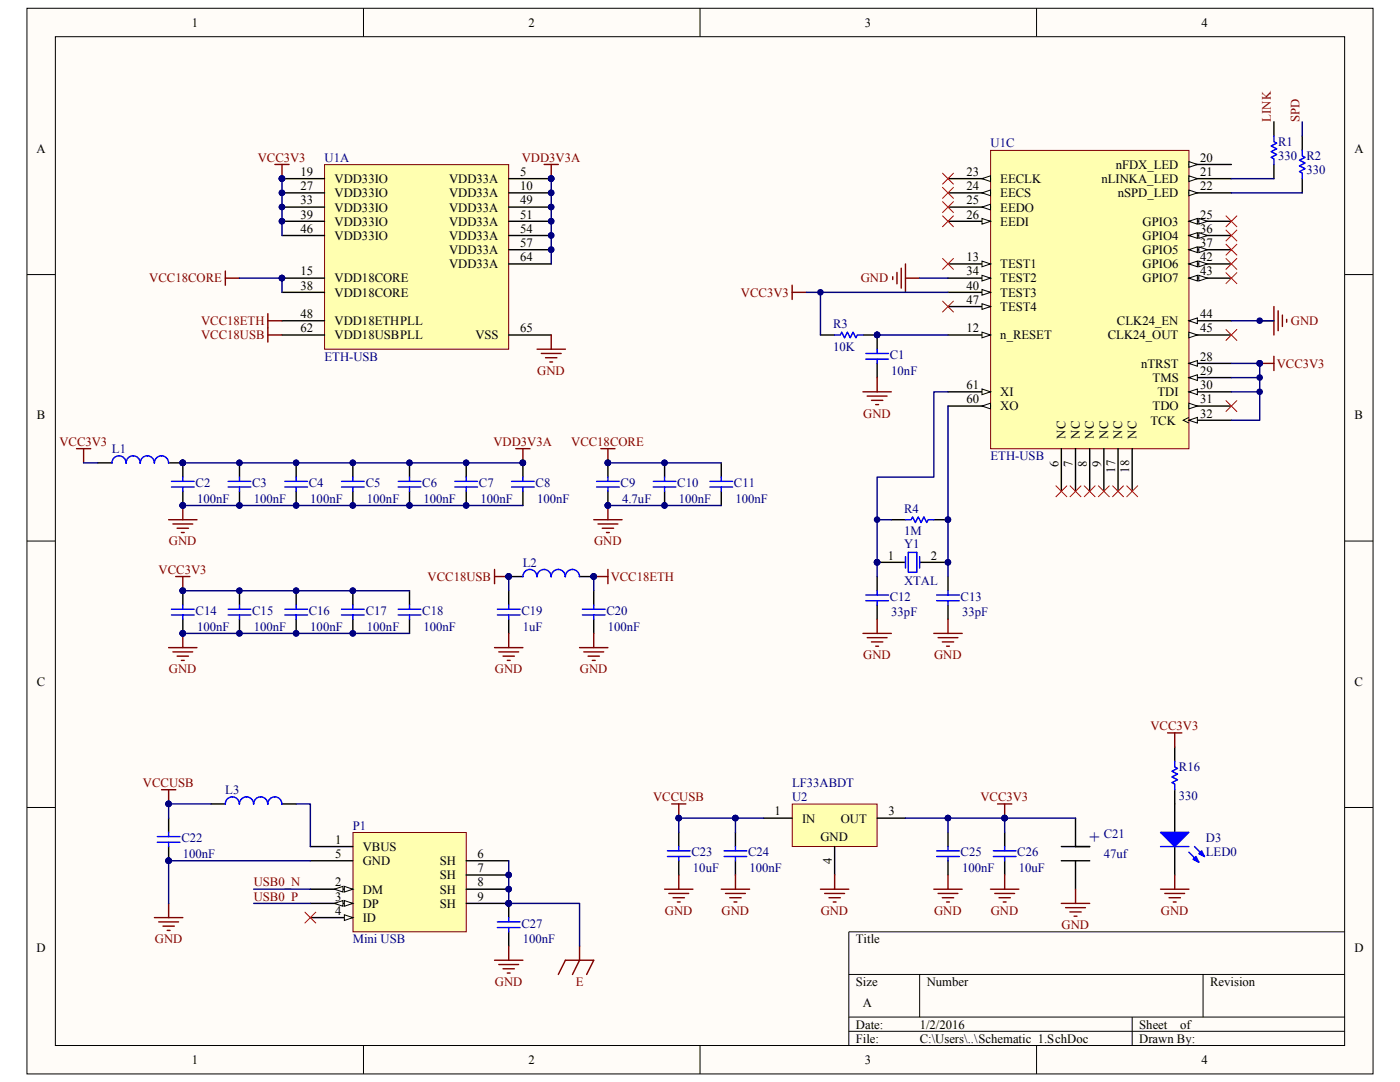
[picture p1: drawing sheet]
<svg xmlns="http://www.w3.org/2000/svg" width="279mm" height="216mm" viewBox="0 0 279 216" stroke-linecap="round" stroke-linejoin="round" font-family="sans-serif">
<path d="M5.4 1.7h268.6v212.6h-268.6z" fill="#fffcf8"/>
<path d="M5.4 1.7h268.6v212.6h-268.6z" fill="none" stroke="#000" stroke-width=".2"/>
<path d="M11.1 7.4h257.3v201.2h-257.3z" fill="#fffcf8"/>
<g fill="none" stroke="#000" stroke-width=".2">
<path d="M11 7.3h257.4v201.3h-257.4zM72.5 1.6v5.7M139.7 1.6v5.7M206.9 1.6v5.7M5.4 54.8h5.6M268.4 54.8h5.6M5.4 108h5.6M268.4 108h5.6M5.4 161.1h5.6M268.4 161.1h5.6M169.4 194.4h99M183.5 194.4v8.5"/>
<path d="M240.1 194.4v8.5M268.4 185.9h-99v22.7M72.5 208.6v5.7M139.7 208.6v5.7M169.4 202.9h99M169.4 205.8h99M206.9 208.6v5.7M226 202.9v5.7"/>
</g>
<path d="M197.7 30.1h39.6v59.4h-39.6z" fill="#ffffb0"/>
<path d="M197.7 30h39.6v59.5h-39.6z" fill="none" stroke="#800000" stroke-width=".2"/>
<path d="M189.2 35.6h8.5" fill="none" stroke="#000" stroke-width=".28"/>
<path d="M196 35.6l1.7-.5v1.1z" fill="#fffcf8" stroke="#000" stroke-width=".2"/>
<path d="M189.2 38.5h8.5" fill="none" stroke="#000" stroke-width=".28"/>
<path d="M196 38.5l1.7-.6v1.2z" fill="#fffcf8" stroke="#000" stroke-width=".2"/>
<path d="M189.2 41.3h8.5" fill="none" stroke="#000" stroke-width=".28"/>
<path d="M196 41.3l1.7-.5v1.1z" fill="#fffcf8" stroke="#000" stroke-width=".2"/>
<path d="M189.2 44.2h8.5" fill="none" stroke="#000" stroke-width=".28"/>
<path d="M196 43.6l1.7 .6-1.7 .5z" fill="#fffcf8" stroke="#000" stroke-width=".2"/>
<path d="M237.3 32.8h8.5" fill="none" stroke="#000" stroke-width=".28"/>
<path d="M237.3 32.2l1.7 .6-1.7 .6z" fill="#fffcf8" stroke="#000" stroke-width=".2"/>
<path d="M237.3 35.6h8.5" fill="none" stroke="#000" stroke-width=".28"/>
<path d="M237.3 35.1l1.7 .5-1.7 .6z" fill="#fffcf8" stroke="#000" stroke-width=".2"/>
<path d="M237.3 38.5h8.5" fill="none" stroke="#000" stroke-width=".28"/>
<path d="M237.3 37.9l1.7 .6-1.7 .6z" fill="#fffcf8" stroke="#000" stroke-width=".2"/>
<path d="M237.3 44.2h8.5" fill="none" stroke="#000" stroke-width=".28"/>
<g fill="#fffcf8" stroke="#000" stroke-width=".2">
<path d="M237.3 44.2l1.7-.6v1.1z"/>
<path d="M239.2 43.6l1.7 .6-1.7 .5z"/>
</g>
<path d="M237.3 47h8.5" fill="none" stroke="#000" stroke-width=".28"/>
<g fill="#fffcf8" stroke="#000" stroke-width=".2">
<path d="M237.3 47l1.7-.6v1.2z"/>
<path d="M239.2 46.4l1.7 .6-1.7 .6z"/>
</g>
<path d="M237.3 49.8h8.5" fill="none" stroke="#000" stroke-width=".28"/>
<g fill="#fffcf8" stroke="#000" stroke-width=".2">
<path d="M237.3 49.8l1.7-.5v1.1z"/>
<path d="M239.2 49.3l1.7 .5-1.7 .6z"/>
</g>
<path d="M237.3 52.7h8.5" fill="none" stroke="#000" stroke-width=".28"/>
<g fill="#fffcf8" stroke="#000" stroke-width=".2">
<path d="M237.3 52.7l1.7-.6v1.1z"/>
<path d="M239.2 52.1l1.7 .6-1.7 .5z"/>
</g>
<path d="M237.3 55.5h8.5" fill="none" stroke="#000" stroke-width=".28"/>
<g fill="#fffcf8" stroke="#000" stroke-width=".2">
<path d="M237.3 55.5l1.7-.6v1.2z"/>
<path d="M239.2 54.9l1.7 .6-1.7 .6z"/>
</g>
<path d="M189.2 52.7h8.5" fill="none" stroke="#000" stroke-width=".28"/>
<path d="M196 52.1l1.7 .6-1.7 .5z" fill="#fffcf8" stroke="#000" stroke-width=".2"/>
<path d="M189.2 55.5h8.5" fill="none" stroke="#000" stroke-width=".28"/>
<path d="M196 54.9l1.7 .6-1.7 .6z" fill="#fffcf8" stroke="#000" stroke-width=".2"/>
<path d="M189.2 58.3h8.5" fill="none" stroke="#000" stroke-width=".28"/>
<path d="M196 57.8l1.7 .5-1.7 .6z" fill="#fffcf8" stroke="#000" stroke-width=".2"/>
<path d="M189.2 61.2h8.5" fill="none" stroke="#000" stroke-width=".28"/>
<path d="M196 60.6l1.7 .6-1.7 .5z" fill="#fffcf8" stroke="#000" stroke-width=".2"/>
<path d="M189.2 66.8h8.5" fill="none" stroke="#000" stroke-width=".28"/>
<path d="M196 66.3l1.7 .5-1.7 .6z" fill="#fffcf8" stroke="#000" stroke-width=".2"/>
<path d="M237.3 64h8.5" fill="none" stroke="#000" stroke-width=".28"/>
<path d="M237.3 64l1.7-.6v1.2z" fill="#fffcf8" stroke="#000" stroke-width=".2"/>
<path d="M237.3 66.8h8.5" fill="none" stroke="#000" stroke-width=".28"/>
<path d="M237.3 66.3l1.7 .5-1.7 .6z" fill="#fffcf8" stroke="#000" stroke-width=".2"/>
<path d="M189.2 78.2h8.5" fill="none" stroke="#000" stroke-width=".28"/>
<path d="M196 77.6l1.7 .6-1.7 .6z" fill="#fffcf8" stroke="#000" stroke-width=".2"/>
<path d="M189.2 81h8.5" fill="none" stroke="#000" stroke-width=".28"/>
<path d="M196 81l1.7-.5v1.1z" fill="#fffcf8" stroke="#000" stroke-width=".2"/>
<path d="M237.3 72.5h8.5" fill="none" stroke="#000" stroke-width=".28"/>
<path d="M237.3 72.5l1.7-.6v1.2z" fill="#fffcf8" stroke="#000" stroke-width=".2"/>
<path d="M237.3 75.3h8.5" fill="none" stroke="#000" stroke-width=".28"/>
<path d="M237.3 75.3l1.7-.5v1.1z" fill="#fffcf8" stroke="#000" stroke-width=".2"/>
<path d="M237.3 78.2h8.5" fill="none" stroke="#000" stroke-width=".28"/>
<path d="M237.3 78.2l1.7-.6v1.2z" fill="#fffcf8" stroke="#000" stroke-width=".2"/>
<path d="M237.3 81h8.5" fill="none" stroke="#000" stroke-width=".28"/>
<path d="M237.3 80.5l1.7 .5-1.7 .6z" fill="#fffcf8" stroke="#000" stroke-width=".2"/>
<path d="M237.3 83.9h8.5" fill="none" stroke="#000" stroke-width=".28"/>
<path d="M237.3 83.3l-1.2 .6 1.2 .5" fill="none" stroke="#000" stroke-width=".2"/>
<path d="M237.3 83.9l1.7-.6v1.1z" fill="#fffcf8" stroke="#000" stroke-width=".2"/>
<path d="M211.8 89.5v8.5M214.6 89.5v8.5M217.5 89.5v8.5M220.3 89.5v8.5M223.1 89.5v8.5M226 89.5v8.5" fill="none" stroke="#000" stroke-width=".28"/>
<path d="M64.8 32.9h36.7v36.8h-36.7z" fill="#ffffb0"/>
<path d="M64.8 32.9h36.7v36.8h-36.7z" fill="none" stroke="#800000" stroke-width=".2"/>
<g fill="none" stroke="#000" stroke-width=".28">
<path d="M56.3 35.6h8.5M56.3 38.5h8.5M101.5 35.6h8.5M101.5 38.5h8.5M56.3 41.3h8.5M56.3 44.2h8.5M56.3 47h8.5M56.3 55.5h8.5M56.3 58.3h8.5M101.5 41.3h8.5M101.5 44.2h8.5M101.5 47h8.5"/>
<path d="M101.5 49.8h8.5M101.5 52.7h8.5M56.3 64h8.5M56.3 66.8h8.5M101.5 66.8h8.5"/>
</g>
<g fill="#000080" stroke="#000080" stroke-width=".2">
<circle cx="56.3" cy="35.6" r=".55"/>
<circle cx="56.3" cy="38.5" r=".55"/>
<circle cx="56.3" cy="41.3" r=".55"/>
<circle cx="56.3" cy="44.1" r=".55"/>
<circle cx="56.3" cy="55.5" r=".55"/>
<circle cx="110" cy="35.6" r=".55"/>
<circle cx="110" cy="38.5" r=".55"/>
<circle cx="110" cy="41.3" r=".55"/>
<circle cx="110" cy="44.1" r=".55"/>
<circle cx="110" cy="47" r=".55"/>
<circle cx="110" cy="49.8" r=".55"/>
</g>
<path d="M70.5 166.2h22.5v19.7h-22.5z" fill="#ffffb0"/>
<path d="M70.4 166.1h22.6v19.8h-22.6z" fill="none" stroke="#800000" stroke-width=".2"/>
<path d="M61.9 177.4h8.5M61.9 171.8h8.5M61.9 168.9h8.5M93 177.4h8.5M93 174.6h8.5M93 171.8h8.5M93 180.3h8.5" fill="none" stroke="#000" stroke-width=".28"/>
<g fill="#000080" stroke="#000080" stroke-width=".2">
<circle cx="101.5" cy="180.2" r=".55"/>
<circle cx="101.5" cy="177.4" r=".55"/>
<circle cx="101.5" cy="174.6" r=".55"/>
</g>
<g fill="#fffcf8" stroke="#000" stroke-width=".2">
<path d="M68.7 176.9l1.7 .5-1.7 .6z"/>
<path d="M66.7 177.4l1.7-.5v1.1z"/>
</g>
<path d="M61.9 180.3h8.5" fill="none" stroke="#000" stroke-width=".28"/>
<g fill="#fffcf8" stroke="#000" stroke-width=".2">
<path d="M68.7 179.7l1.7 .6-1.7 .5z"/>
<path d="M66.7 180.3l1.7-.6v1.1z"/>
</g>
<path d="M61.9 183.1h8.5" fill="none" stroke="#000" stroke-width=".28"/>
<path d="M68.7 182.5l1.7 .6-1.7 .6z" fill="#fffcf8" stroke="#000" stroke-width=".2"/>
<g fill="#000080" stroke="#000080" stroke-width=".2">
<circle cx="101.5" cy="180.2" r=".55"/>
<circle cx="101.5" cy="177.4" r=".55"/>
<circle cx="101.5" cy="174.6" r=".55"/>
</g>
<path d="M158.2 160.5h16.8v8.4h-16.8z" fill="#ffffb0"/>
<path d="M158.1 160.4h16.9v8.5h-16.9z" fill="none" stroke="#800000" stroke-width=".2"/>
<g fill="none" stroke="#000" stroke-width=".28">
<path d="M254.2 24.3v2.8M254.2 32.8v2.8M259.9 27.1v2.9M259.9 35.6v2.9M163.7 66.8h2.9M172.2 66.8h2.9v2.9M175.1 72.5v2.8M19.5 92.4h2.8M33.7 92.4h2.8v2.8M36.5 98v2.9M47.8 92.4v2.8M47.8 98v2.9"/>
<path d="M59.1 92.4v2.8M59.1 98v2.9M70.4 92.4v2.8M70.4 98v2.9M81.7 92.4v2.8M81.7 98v2.9M93 92.4v2.8M93 98v2.9M104.4 92.4v2.8M104.4 98v2.9M121.3 92.4v2.8M121.3 98v2.9"/>
<path d="M132.6 92.4v2.8M132.6 98v2.9M143.9 92.4v2.8M143.9 98v2.9M36.5 117.9v2.8M47.8 117.9v2.8M59.1 117.9v2.8M70.4 117.9v2.8M81.7 117.9v2.8M101.5 115h2.9M101.5 117.9v2.8M115.7 115h2.8"/>
<path d="M118.5 117.9v2.8M175.1 115v2.9M175.1 112.2h5.6M177.9 103.7h2.8M183.5 112.2h5.7M186.4 103.7h2.8M189.2 115v2.9M36.5 123.6v2.8M47.8 123.6v2.8M59.1 123.6v2.8M70.4 123.6v2.8M81.7 123.6v2.8"/>
<path d="M101.5 123.6v2.8M118.5 123.6v2.8M175.1 120.7v2.9M189.2 120.7v2.9M234.4 149.1v2.8M234.4 157.6v8.5M33.7 163.3v2.8M33.7 168.9v2.9M42.1 160.4h2.9M56.3 160.4h2.8M135.5 166.1v2.8M135.5 171.8v2.8"/>
<path d="M146.8 166.1v2.8M146.8 171.8v2.8M152.4 163.3h5.7M166.6 168.9v5.7M175.1 163.3h5.6M189.2 166.1v2.8M189.2 171.8v2.8M200.5 166.1v2.8M200.5 171.8v2.8M211.8 168.9h5.7M211.8 171.8h5.7M214.6 163.3v5.6"/>
<path d="M214.6 171.8v5.6M234.4 168.9v5.7M101.5 180.3v2.8M101.5 185.9v2.9"/>
</g>
<g fill="none" stroke="#000080" stroke-width=".28">
<path d="M56.3 35.6v11.4M110 35.6v17.1M245.8 35.6h8.4M245.8 38.5h14.1M259.9 24.3v2.8M47.8 55.5h8.5v2.8M160.9 58.3h28.3M163.7 58.3v8.5M183.5 55.5h5.7M175.1 66.8h14.1M189.2 78.2h-2.8v17h-11.3v19.8M245.8 72.5h5.6v11.4h-5.6"/>
<path d="M245.8 75.3h5.6M245.8 78.2h5.6M245.8 64h8.4M16.7 92.4h2.8M36.5 92.4h67.9M121.3 92.4h22.6M189.2 81v34M36.5 100.9h67.9M36.5 117.9h45.2M101.5 115v2.9M118.5 115v2.9M121.3 100.9h22.6"/>
<path d="M175.1 103.7h2.8M36.5 126.4h45.2M42.1 160.4h-8.4v2.9M50.6 177.4h11.3M59.1 160.4h2.8v8.5M61.9 171.8h-28.2v8.5M101.5 171.8v8.5h14.2v8.5M146.8 163.3v2.8M152.4 163.3h-16.9v2.8M180.7 163.3h33.9M189.2 163.3v2.8M200.5 163.3v2.8"/>
<path d="M50.6 180.3h11.3"/>
</g>
<g fill="#000080" stroke="#000080" stroke-width=".2">
<circle cx="56.3" cy="35.6" r=".55"/>
<circle cx="110" cy="35.6" r=".55"/>
<circle cx="56.3" cy="55.5" r=".55"/>
<circle cx="132.6" cy="100.9" r=".55"/>
<circle cx="132.6" cy="92.3" r=".55"/>
<circle cx="121.3" cy="100.9" r=".55"/>
<circle cx="121.3" cy="92.3" r=".55"/>
<circle cx="36.5" cy="126.4" r=".55"/>
<circle cx="36.5" cy="117.9" r=".55"/>
<circle cx="47.8" cy="126.4" r=".55"/>
<circle cx="47.8" cy="117.9" r=".55"/>
<circle cx="59.1" cy="126.4" r=".55"/>
<circle cx="59.1" cy="117.9" r=".55"/>
<circle cx="70.4" cy="126.4" r=".55"/>
<circle cx="70.4" cy="117.9" r=".55"/>
<circle cx="36.5" cy="100.9" r=".55"/>
<circle cx="36.5" cy="92.3" r=".55"/>
<circle cx="47.8" cy="100.9" r=".55"/>
<circle cx="47.8" cy="92.3" r=".55"/>
<circle cx="59.1" cy="100.9" r=".55"/>
<circle cx="59.1" cy="92.3" r=".55"/>
<circle cx="70.4" cy="100.9" r=".55"/>
<circle cx="70.4" cy="92.3" r=".55"/>
<circle cx="81.7" cy="100.9" r=".55"/>
<circle cx="81.7" cy="92.3" r=".55"/>
<circle cx="93" cy="100.9" r=".55"/>
<circle cx="93" cy="92.3" r=".55"/>
<circle cx="104.3" cy="92.3" r=".55"/>
<circle cx="101.5" cy="115" r=".55"/>
<circle cx="118.5" cy="115" r=".55"/>
<circle cx="251.4" cy="75.3" r=".55"/>
<circle cx="251.4" cy="78.2" r=".55"/>
<circle cx="251.4" cy="72.5" r=".55"/>
<circle cx="251.4" cy="64" r=".55"/>
<circle cx="175" cy="66.8" r=".55"/>
<circle cx="163.7" cy="58.3" r=".55"/>
<circle cx="175" cy="112.2" r=".55"/>
<circle cx="189.2" cy="112.2" r=".55"/>
<circle cx="189.2" cy="103.7" r=".55"/>
<circle cx="175" cy="103.7" r=".55"/>
<circle cx="101.5" cy="180.2" r=".55"/>
<circle cx="33.6" cy="171.7" r=".55"/>
<circle cx="33.6" cy="160.4" r=".55"/>
<circle cx="146.8" cy="163.2" r=".55"/>
<circle cx="189.2" cy="163.2" r=".55"/>
<circle cx="135.4" cy="163.2" r=".55"/>
<circle cx="200.5" cy="163.2" r=".55"/>
</g>
<g fill="none" stroke="#800000" stroke-width=".28">
<path d="M54.9 32.8h2.8M56.3 32.8v2.8M108.6 32.8h2.8M110 32.8v2.8M45 54.1v2.8M45 55.5h2.8M158.1 56.9v2.9M158.1 58.3h2.8M178.2 55.2v.6M179 54.4v2.2M179.9 53.5v4M180.7 55.5h2.8"/>
<path d="M180.7 52.7v5.6M53.5 62.6v5.7M53.5 64h2.8M53.5 66.8h2.8M107.2 69.7h5.6M108 70.5h4M108.9 71.4h2.2M109.7 72.2h.6M110 66.8v2.9M172.2 78.2h5.7M173.1 79h3.9M173.9 79.9h2.3"/>
<path d="M175.1 75.3v2.9M251.4 64h2.8M251.4 72.5h2.8M254.2 61.2v5.6M254.2 71.1v2.8M255.1 62v4M255.9 62.9v2.2M256.8 63.7v.6M15.3 89.5h2.8M16.7 89.5v2.9M102.9 89.5h2.9M104.4 89.5v2.9"/>
<path d="M119.9 89.5h2.8M121.3 89.5v2.9M174.8 80.7h.5M33.7 103.7h5.6M34.5 104.6h4M35.1 115h2.8M35.4 105.4h2.2M36.2 106.3h.6M36.5 100.9v2.8M36.5 115v2.9M98.7 115h2.8M98.7 113.6v2.9"/>
<path d="M118.5 103.7h5.7M118.5 115h2.8M119.3 104.6h4M120.2 105.4h2.3M121 106.3h.6M121.3 100.9v2.8M121.3 113.6v2.9M33.7 129.2h5.6M34.5 130.1h4M35.4 130.9h2.2M36.2 131.8h.6M36.5 126.4v2.8"/>
<path d="M98.7 129.2h5.7M99.5 130.1h4M100.4 130.9h2.3M101.2 131.8h.6M101.5 126.4v2.8M115.7 129.2h5.6M116.5 130.1h4M117.4 130.9h2.2M118.2 131.8h.6M118.5 126.4v2.8M172.2 126.4h5.7M173.1 127.2h3.9"/>
<path d="M173.9 128.1h2.3M174.8 128.9h.5M175.1 123.6v2.8M186.4 126.4h5.6M187.2 127.2h4M188.1 128.1h2.2M188.9 128.9h.6M189.2 123.6v2.8M32.2 157.6h2.9M33.7 157.6v2.8M233 146.2h2.9M234.4 146.2v2.9"/>
<path d="M132.6 177.4h5.7M133.5 178.3h3.9M134 160.4h2.9M134.3 179.1h2.3M135.2 180h.5M135.5 160.4v2.9M135.5 174.6v2.8M143.9 177.4h5.7M144.8 178.3h4M145.6 179.1h2.3M146.5 180h.6M146.8 174.6v2.8"/>
<path d="M163.7 177.4h5.7M164.6 178.3h3.9M165.4 179.1h2.3M166.3 180h.6M166.6 174.6v2.8M186.4 177.4h5.6M187.2 178.3h4M188.1 179.1h2.2M188.9 180h.6M189.2 174.6v2.8M197.7 177.4h5.6M198.5 178.3h4"/>
<path d="M199.1 160.4h2.8M199.4 179.1h2.2M200.2 180h.6M200.5 160.4v2.9M200.5 174.6v2.8M214.6 177.4v2.9M231.6 177.4h5.7M232.5 178.3h3.9M233.3 179.1h2.3M234.2 180h.5M234.4 174.6v2.8M30.8 183.1h5.7"/>
<path d="M31.7 184h3.9M32.5 184.8h2.3M33.4 185.7h.5M33.7 180.3v2.8M98.7 191.6h5.7M99.5 192.5h4M100.4 193.3h2.3M101.2 194.2h.6M101.5 188.8v2.8M111.4 194.4l1.4-2.8h5.7l-1.4 2.8M115.7 188.8v2.8l-1.4 2.8M211.8 180.3h5.7"/>
<path d="M212.7 181.1h3.9M213.5 182h2.3M214.4 182.8h.5"/>
</g>
<g fill="none" stroke="#00f" stroke-width=".28">
<path d="M254.2 27.1v1.2l.6 .3-1.1 .5 1.1 .6-1.1 .6 1.1 .5-1.1 .6 .5 .3v1.1M259.9 30v1.1l.6 .3-1.2 .6 1.2 .5-1.2 .6 1.2 .6-1.2 .5 .6 .3v1.1M166.6 66.8h1.1l.3-.5 .5 1.1 .6-1.1 .6 1.1 .5-1.1 .6 1.1 .3-.6h1.1M172.8 70.5h4.5M172.8 71.7h4.5M175.1 69.7v.8M175.1 71.7v.8M22.3 92.4a1.4 1.4 0 0 1 1.5-1.5 1.4 1.4 0 0 1 1.3 1.5M25.2 92.4a1.4 1.4 0 0 1 1.4-1.5 1.4 1.4 0 0 1 1.4 1.5 1.4 1.4 0 0 1 1.4-1.5 1.4 1.4 0 0 1 1.4 1.5M30.8 92.4a1.4 1.4 0 0 1 1.4-1.5 1.4 1.4 0 0 1 1.4 1.5M34.2 96h4.5M34.2 97.2h4.5"/>
<path d="M36.5 95.2v.8M36.5 97.2v.8M45.5 96h4.6M45.5 97.2h4.6M47.8 95.2v.8M47.8 97.2v.8M56.8 96h4.6M56.8 97.2h4.6M59.1 95.2v.8M59.1 97.2v.8M68.2 96h4.5M68.2 97.2h4.5"/>
<path d="M70.4 95.2v.8M70.4 97.2v.8M79.5 96h4.5M79.5 97.2h4.5M81.7 95.2v.8M81.7 97.2v.8M90.8 96h4.5M90.8 97.2h4.5M93 95.2v.8M93 97.2v.8M102.1 96h4.5M102.1 97.2h4.5"/>
<path d="M104.4 95.2v.8M104.4 97.2v.8M119.1 96h4.5M119.1 97.2h4.5M121.3 95.2v.8M121.3 97.2v.8M130.4 96h4.5M130.4 97.2h4.5M132.6 95.2v.8M132.6 97.2v.8M141.7 96h4.5M141.7 97.2h4.5"/>
<path d="M143.9 95.2v.8M143.9 97.2v.8M104.4 115v.1a1.4 1.4 0 0 1 1.4-1.5 1.4 1.4 0 0 1 1.4 1.5 1.4 1.4 0 0 1 1.4-1.5 1.4 1.4 0 0 1 1.4 1.5v-.1M110 115v.1a1.4 1.4 0 0 1 1.4-1.5 1.4 1.4 0 0 1 1.4 1.5v-.1M112.8 115v.1a1.4 1.4 0 0 1 1.5-1.5 1.4 1.4 0 0 1 1.3 1.5v-.1M172.8 118.7h4.5M172.8 119.9h4.5M175.1 117.9v.8M175.1 119.9v.8M180.7 103.7h1.1l.3-.6 .6 1.2 .6-1.2 .5 1.2 .6-1.2 .5 1.2 .3-.6h1.2M180.7 111.1v2.2M181.3 110.2h1.7v4h-1.7z"/>
<path d="M183.5 111.1v2.2M186.9 118.7h4.6M186.9 119.9h4.6M189.2 117.9v.8M189.2 119.9v.8M34.2 121.6h4.5M34.2 122.7h4.5M36.5 120.7v.9M36.5 122.7v.9M45.5 121.6h4.6M45.5 122.7h4.6M47.8 120.7v.9"/>
<path d="M47.8 122.7v.9M56.8 121.6h4.6M56.8 122.7h4.6M59.1 120.7v.9M59.1 122.7v.9M68.2 121.6h4.5M68.2 122.7h4.5M70.4 120.7v.9M70.4 122.7v.9M79.5 121.6h4.5M79.5 122.7h4.5M81.7 120.7v.9"/>
<path d="M81.7 122.7v.9M99.3 121.6h4.5M99.3 122.7h4.5M101.5 120.7v.9M101.5 122.7v.9M116.2 121.6h4.6M116.2 122.7h4.6M118.5 120.7v.9M118.5 122.7v.9M234.4 151.9v1.1l.6 .3-1.1 .6 1.1 .6-1.1 .5 1.1 .6-1.1 .6 .5 .2v1.2M31.4 166.9h4.5M31.4 168.1h4.5"/>
<path d="M33.7 166.1v.8M33.7 168.1v.8M45 160.4a1.4 1.4 0 0 1 1.4-1.4 1.4 1.4 0 0 1 1.4 1.4M47.8 160.4a1.4 1.4 0 0 1 1.4-1.4 1.4 1.4 0 0 1 1.4 1.4M50.6 160.4a1.4 1.4 0 0 1 1.4-1.4 1.4 1.4 0 0 1 1.4 1.4h.1a1.4 1.4 0 0 1 1.4-1.4 1.4 1.4 0 0 1 1.4 1.4M133.2 169.8h4.5M133.2 170.9h4.5M135.5 168.9v.9M135.5 170.9v.9M144.5 169.8h4.5M144.5 170.9h4.5M146.8 168.9v.9"/>
<path d="M146.8 170.9v.9M186.9 169.8h4.6M186.9 170.9h4.6M189.2 168.9v.9M189.2 170.9v.9M198.2 169.8h4.6M198.2 170.9h4.6M200.5 168.9v.9M200.5 170.9v.9M231.6 168.9h5.7M237.3 170.1l1.9 1.9M238.4 168.9l2 2"/>
<path d="M99.3 184h4.5M99.3 185.1h4.5M101.5 183.1v.9M101.5 185.1v.8"/>
</g>
<g fill="none" stroke="#f00" stroke-width=".2">
<path d="M188.1 34.5l2.2 2.3M188.1 37.4l2.2 2.2M190.3 34.5l-2.2 2.3M190.3 37.4l-2.2 2.2M188.1 40.2l2.2 2.3M188.1 43l2.2 2.3M188.1 51.5l2.2 2.3M190.3 40.2l-2.2 2.3M190.3 43l-2.2 2.3M190.3 51.5l-2.2 2.3M244.6 43l2.3 2.3M244.6 45.9l2.3 2.2"/>
<path d="M244.6 48.7l2.3 2.3M244.6 51.5l2.3 2.3M244.6 54.4l2.3 2.2M246.9 43l-2.3 2.3M246.9 45.9l-2.3 2.2M246.9 48.7l-2.3 2.3M246.9 51.5l-2.3 2.3M246.9 54.4l-2.3 2.2M188.1 60l2.2 2.3M190.3 60l-2.2 2.3M244.6 79.9l2.3 2.3M244.6 65.7l2.3 2.3"/>
<path d="M246.9 79.9l-2.3 2.3M246.9 65.7l-2.3 2.3M210.7 96.9l2.2 2.3M212.9 96.9l-2.2 2.3M213.5 96.9l2.3 2.3M215.8 96.9l-2.3 2.3M216.3 96.9l2.3 2.3M218.6 96.9l-2.3 2.3M219.2 96.9l2.2 2.3M221.4 96.9l-2.2 2.3M222 96.9l2.3 2.3M224.3 96.9l-2.3 2.3"/>
<path d="M224.8 96.9l2.3 2.3M227.1 96.9l-2.3 2.3M60.8 182l2.3 2.2M63.1 182l-2.3 2.2"/>
</g>
<g fill="#00f" stroke="#00f" stroke-width=".28">
<path d="M231.6 166.1h5.7l-2.9 2.8z"/>
<path d="M238.7 170.9l.5 1.1-1.1-.5z"/>
<path d="M239.8 169.8l.6 1.1-1.2-.6z"/>
</g>
<text font-size="3.6" fill="#000080" x="217.5" y="168.1">+</text>
<g font-size="2.5">
<text x="38.3" y="5.3">1</text>
<text x="105.5" y="5.3">2</text>
<text x="172.6" y="5.3">3</text>
<text x="239.8" y="5.3">4</text>
<text x="7.3" y="30.5">A</text>
<text x="59.9" y="35.1">19</text>
<text x="103.8" y="35.1">5</text>
<text x="192.9" y="35.1">23</text>
<text x="222.7" y="33.7">nFDX_LED</text>
<text x="239.5" y="32.3">20</text>
<text x="239.5" y="35.1">21</text>
<text x="270.3" y="30.5">A</text>
<text x="59.9" y="37.9">27</text>
<text x="59.9" y="40.8">33</text>
<text x="66.8" y="36.5">VDD33IO</text>
<text x="66.8" y="39.4">VDD33IO</text>
<text x="89.6" y="36.5">VDD33A</text>
<text x="89.6" y="39.4">VDD33A</text>
<text x="103.8" y="37.9">10</text>
<text x="103.8" y="40.8">49</text>
<text x="192.9" y="37.9">24</text>
<text x="192.9" y="40.8">25</text>
<text x="199.6" y="36.5">EECLK</text>
<text x="199.6" y="39.4">EECS</text>
<text x="219.8" y="36.5">nLINKA_LED</text>
<text x="223.1" y="39.4">nSPD_LED</text>
<text x="239.5" y="37.9">22</text>
<text x="59.9" y="43.6">39</text>
<text x="59.9" y="46.4">46</text>
<text x="66.8" y="42.2">VDD33IO</text>
<text x="66.8" y="45">VDD33IO</text>
<text x="66.8" y="47.8">VDD33IO</text>
<text x="89.6" y="42.2">VDD33A</text>
<text x="89.6" y="45">VDD33A</text>
<text x="89.6" y="47.8">VDD33A</text>
<text x="103.8" y="43.6">51</text>
<text x="103.8" y="46.4">54</text>
<text x="192.9" y="43.6">26</text>
<text x="199.6" y="42.2">EEDO</text>
<text x="199.6" y="45">EEDI</text>
<text x="228" y="45">GPIO3</text>
<text x="228" y="47.8">GPIO4</text>
<text x="239.5" y="43.6">25</text>
<text x="239.5" y="46.4">36</text>
<text x="89.6" y="50.7">VDD33A</text>
<text x="89.6" y="53.5">VDD33A</text>
<text x="103.8" y="49.3">57</text>
<text x="103.8" y="52.1">64</text>
<text x="192.9" y="52.1">13</text>
<text x="199.6" y="53.5">TEST1</text>
<text x="228" y="50.7">GPIO5</text>
<text x="228" y="53.5">GPIO6</text>
<text x="239.5" y="49.3">37</text>
<text x="239.5" y="52.1">42</text>
<text x="59.9" y="54.9">15</text>
<text x="59.9" y="57.8">38</text>
<text x="66.8" y="56.3">VDD18CORE</text>
<text x="66.8" y="59.2">VDD18CORE</text>
<text x="192.9" y="54.9">34</text>
<text x="192.9" y="57.8">40</text>
<text x="199.6" y="56.3">TEST2</text>
<text x="199.6" y="59.2">TEST3</text>
<text x="228" y="56.3">GPIO7</text>
<text x="239.5" y="54.9">43</text>
<text x="59.9" y="63.5">48</text>
<text x="66.8" y="64.9">VDD18ETHPLL</text>
<text x="192.9" y="60.6">47</text>
<text x="199.6" y="62">TEST4</text>
<text x="222.9" y="64.9">CLK24_EN</text>
<text x="239.5" y="63.5">44</text>
<text x="59.9" y="66.3">62</text>
<text x="66.8" y="67.7">VDD18USBPLL</text>
<text x="94.9" y="67.7">VSS</text>
<text x="103.8" y="66.3">65</text>
<text x="192.9" y="66.3">12</text>
<text x="199.6" y="67.7">n_RESET</text>
<text x="221.1" y="67.7">CLK24_OUT</text>
<text x="239.5" y="66.3">45</text>
<text x="239.5" y="72">28</text>
<text x="192.9" y="77.6">61</text>
<text x="227.7" y="73.4">nTRST</text>
<text x="230" y="76.2">TMS</text>
<text x="239.5" y="74.8">29</text>
<text x="239.5" y="77.6">30</text>
<text x="7.4" y="83.6">B</text>
<text x="192.9" y="80.5">60</text>
<text x="199.6" y="79">XI</text>
<text x="199.6" y="81.9">XO</text>
<text x="230" y="81.9">TDO</text>
<text x="231" y="79">TDI</text>
<text x="239.5" y="80.5">31</text>
<text x="239.5" y="83.3">32</text>
<text x="270.3" y="83.6">B</text>
<text x="212.7" y="87.5" transform="rotate(-90 212.7 87.5)">NC</text>
<text x="215.5" y="87.5" transform="rotate(-90 215.5 87.5)">NC</text>
<text x="218.3" y="87.5" transform="rotate(-90 218.3 87.5)">NC</text>
<text x="221.1" y="87.5" transform="rotate(-90 221.1 87.5)">NC</text>
<text x="224" y="87.5" transform="rotate(-90 224 87.5)">NC</text>
<text x="226.8" y="87.5" transform="rotate(-90 226.8 87.5)">NC</text>
<text x="229.6" y="84.7">TCK</text>
<text x="211.2" y="93.1" transform="rotate(-90 211.2 93.1)">6</text>
<text x="214.1" y="93.1" transform="rotate(-90 214.1 93.1)">7</text>
<text x="216.9" y="93.1" transform="rotate(-90 216.9 93.1)">8</text>
<text x="219.7" y="93.1" transform="rotate(-90 219.7 93.1)">9</text>
<text x="222.6" y="94.4" transform="rotate(-90 222.6 94.4)">17</text>
<text x="225.4" y="94.4" transform="rotate(-90 225.4 94.4)">18</text>
<text x="177.2" y="111.7">1</text>
<text x="185.8" y="111.7">2</text>
<text x="7.4" y="136.8">C</text>
<text x="270.3" y="136.8">C</text>
<text x="154.6" y="162.7">1</text>
<text x="160.1" y="164.1">IN</text>
<text x="163.7" y="167.8">GND</text>
<text x="167.8" y="164.1">OUT</text>
<text x="177.3" y="162.7">3</text>
<text x="66.9" y="168.4">1</text>
<text x="66.9" y="171.2">5</text>
<text x="72.4" y="169.8">VBUS</text>
<text x="72.4" y="172.6">GND</text>
<text x="87.8" y="172.6">SH</text>
<text x="95.3" y="171.2">6</text>
<text x="166" y="172.5" transform="rotate(-90 166 172.5)">4</text>
<text x="66.9" y="176.9">2</text>
<text x="66.9" y="179.7">3</text>
<text x="72.4" y="178.3">DM</text>
<text x="87.8" y="178.3">SH</text>
<text x="87.8" y="175.5">SH</text>
<text x="95.3" y="179.7">9</text>
<text x="95.3" y="176.9">8</text>
<text x="95.3" y="174">7</text>
<text x="66.9" y="182.5">4</text>
<text x="72.4" y="181.1">DP</text>
<text x="72.4" y="184">ID</text>
<text x="87.8" y="181.1">SH</text>
<text x="7.3" y="190">D</text>
<text x="170.8" y="188.2">Title</text>
<text x="270.3" y="190">D</text>
<text x="170.8" y="196.7">Size</text>
<text x="184.9" y="196.7">Number</text>
<text x="241.5" y="196.7">Revision</text>
<text x="172.2" y="201">A</text>
<text x="170.8" y="205.2">Date:</text>
<text x="170.8" y="208.1">File:</text>
<text x="183.5" y="205.2">1/2/2016</text>
<text x="183.5" y="208.1">C:\Users\..\Schematic_1.SchDoc</text>
<text x="227.4" y="205.2">Sheet</text>
<text x="227.4" y="208.1">Drawn By:</text>
<text x="235.5" y="205.2">of</text>
<text x="38.3" y="212.3">1</text>
<text x="105.5" y="212.3">2</text>
<text x="172.6" y="212.3">3</text>
<text x="239.8" y="212.3">4</text>
</g>
<g font-size="2.5" fill="#000080">
<text x="197.7" y="29.4">U1C</text>
<text x="255.1" y="29.1">R1</text>
<text x="64.8" y="32.3">U1A</text>
<text x="255.1" y="32">330</text>
<text x="260.7" y="34.8">330</text>
<text x="260.7" y="32">R2</text>
<text x="166.3" y="65.4">R3</text>
<text x="64.8" y="72">ETH-USB</text>
<text x="166.3" y="70">10K</text>
<text x="177.6" y="71.7">C1</text>
<text x="177.9" y="74.8">10nF</text>
<text x="22.4" y="90.4">L1</text>
<text x="197.7" y="91.8">ETH-USB</text>
<text x="39" y="97.2">C2</text>
<text x="39.3" y="100.3">100nF</text>
<text x="50.3" y="97.2">C3</text>
<text x="50.6" y="100.3">100nF</text>
<text x="61.6" y="97.2">C4</text>
<text x="61.9" y="100.3">100nF</text>
<text x="73" y="97.2">C5</text>
<text x="73.2" y="100.3">100nF</text>
<text x="84.3" y="97.2">C6</text>
<text x="84.5" y="100.3">100nF</text>
<text x="95.6" y="97.2">C7</text>
<text x="95.9" y="100.3">100nF</text>
<text x="106.9" y="97.2">C8</text>
<text x="107.2" y="100.3">100nF</text>
<text x="123.9" y="97.2">C9</text>
<text x="124.2" y="100.3">4.7uF</text>
<text x="135.2" y="97.2">C10</text>
<text x="135.5" y="100.3">100nF</text>
<text x="146.5" y="97.2">C11</text>
<text x="146.8" y="100.3">100nF</text>
<text x="180.4" y="106.9">1M</text>
<text x="180.4" y="102.3">R4</text>
<text x="104.3" y="113.1">L2</text>
<text x="180.4" y="109.4">Y1</text>
<text x="177.6" y="119.9">C12</text>
<text x="180.4" y="116.8">XTAL</text>
<text x="191.7" y="119.9">C13</text>
<text x="39" y="122.7">C14</text>
<text x="39.3" y="125.8">100nF</text>
<text x="50.3" y="122.7">C15</text>
<text x="50.6" y="125.8">100nF</text>
<text x="61.6" y="122.7">C16</text>
<text x="61.9" y="125.8">100nF</text>
<text x="73" y="122.7">C17</text>
<text x="73.2" y="125.8">100nF</text>
<text x="84.3" y="122.7">C18</text>
<text x="84.5" y="125.8">100nF</text>
<text x="104.1" y="122.7">C19</text>
<text x="104.3" y="125.8">1uF</text>
<text x="121" y="122.7">C20</text>
<text x="121.3" y="125.8">100nF</text>
<text x="177.9" y="123">33pF</text>
<text x="192" y="123">33pF</text>
<text x="235.3" y="153.9">R16</text>
<text x="45" y="158.5">L3</text>
<text x="158.1" y="159.8">U2</text>
<text x="158.1" y="157">LF33ABDT</text>
<text x="235.3" y="159.6">330</text>
<text x="70.4" y="165.5">P1</text>
<text x="220.3" y="167.2">C21</text>
<text x="36.2" y="168.1">C22</text>
<text x="36.5" y="171.2">100nF</text>
<text x="138" y="170.9">C23</text>
<text x="149.3" y="170.9">C24</text>
<text x="191.7" y="170.9">C25</text>
<text x="203" y="170.9">C26</text>
<text x="220.3" y="171.2">47uf</text>
<text x="240.7" y="168.1">D3</text>
<text x="240.7" y="170.9">LED0</text>
<text x="138.3" y="174">10uF</text>
<text x="149.6" y="174">100nF</text>
<text x="192" y="174">100nF</text>
<text x="203.3" y="174">10uF</text>
<text x="104.1" y="185.1">C27</text>
<text x="70.4" y="188.2">Mini USB</text>
<text x="104.3" y="188.2">100nF</text>
</g>
<g font-size="2.5" fill="#800000">
<text x="253.7" y="24.3" transform="rotate(-90 253.7 24.3)">LINK</text>
<text x="259.3" y="24.3" transform="rotate(-90 259.3 24.3)">SPD</text>
<text x="51.4" y="32.3">VCC3V3</text>
<text x="104.1" y="32.3">VDD3V3A</text>
<text x="29.8" y="56.3">VCC18CORE</text>
<text x="147.9" y="59.2">VCC3V3</text>
<text x="171.8" y="56.3">GND</text>
<text x="40.1" y="64.9">VCC18ETH</text>
<text x="257.6" y="64.9">GND</text>
<text x="40.1" y="67.7">VCC18USB</text>
<text x="107.2" y="74.8">GND</text>
<text x="254.8" y="73.4">VCC3V3</text>
<text x="172.3" y="83.3">GND</text>
<text x="11.9" y="89">VCC3V3</text>
<text x="98.5" y="89">VDD3V3A</text>
<text x="114" y="89">VCC18CORE</text>
<text x="33.7" y="108.8">GND</text>
<text x="118.6" y="108.8">GND</text>
<text x="31.7" y="114.5">VCC3V3</text>
<text x="85.3" y="115.9">VCC18USB</text>
<text x="121.9" y="115.9">VCC18ETH</text>
<text x="172.3" y="131.5">GND</text>
<text x="186.4" y="131.5">GND</text>
<text x="33.7" y="134.3">GND</text>
<text x="98.8" y="134.3">GND</text>
<text x="115.7" y="134.3">GND</text>
<text x="229.6" y="145.7">VCC3V3</text>
<text x="28.5" y="157">VCCUSB</text>
<text x="130.3" y="159.8">VCCUSB</text>
<text x="195.7" y="159.8">VCC3V3</text>
<text x="50.6" y="179.7">USB0_P</text>
<text x="50.6" y="176.9">USB0_N</text>
<text x="132.7" y="182.5">GND</text>
<text x="144" y="182.5">GND</text>
<text x="163.8" y="182.5">GND</text>
<text x="186.4" y="182.5">GND</text>
<text x="197.7" y="182.5">GND</text>
<text x="211.9" y="185.4">GND</text>
<text x="231.7" y="182.5">GND</text>
<text x="30.9" y="188.2">GND</text>
<text x="98.8" y="196.7">GND</text>
<text x="114.9" y="196.7">E</text>
</g>
</svg>
